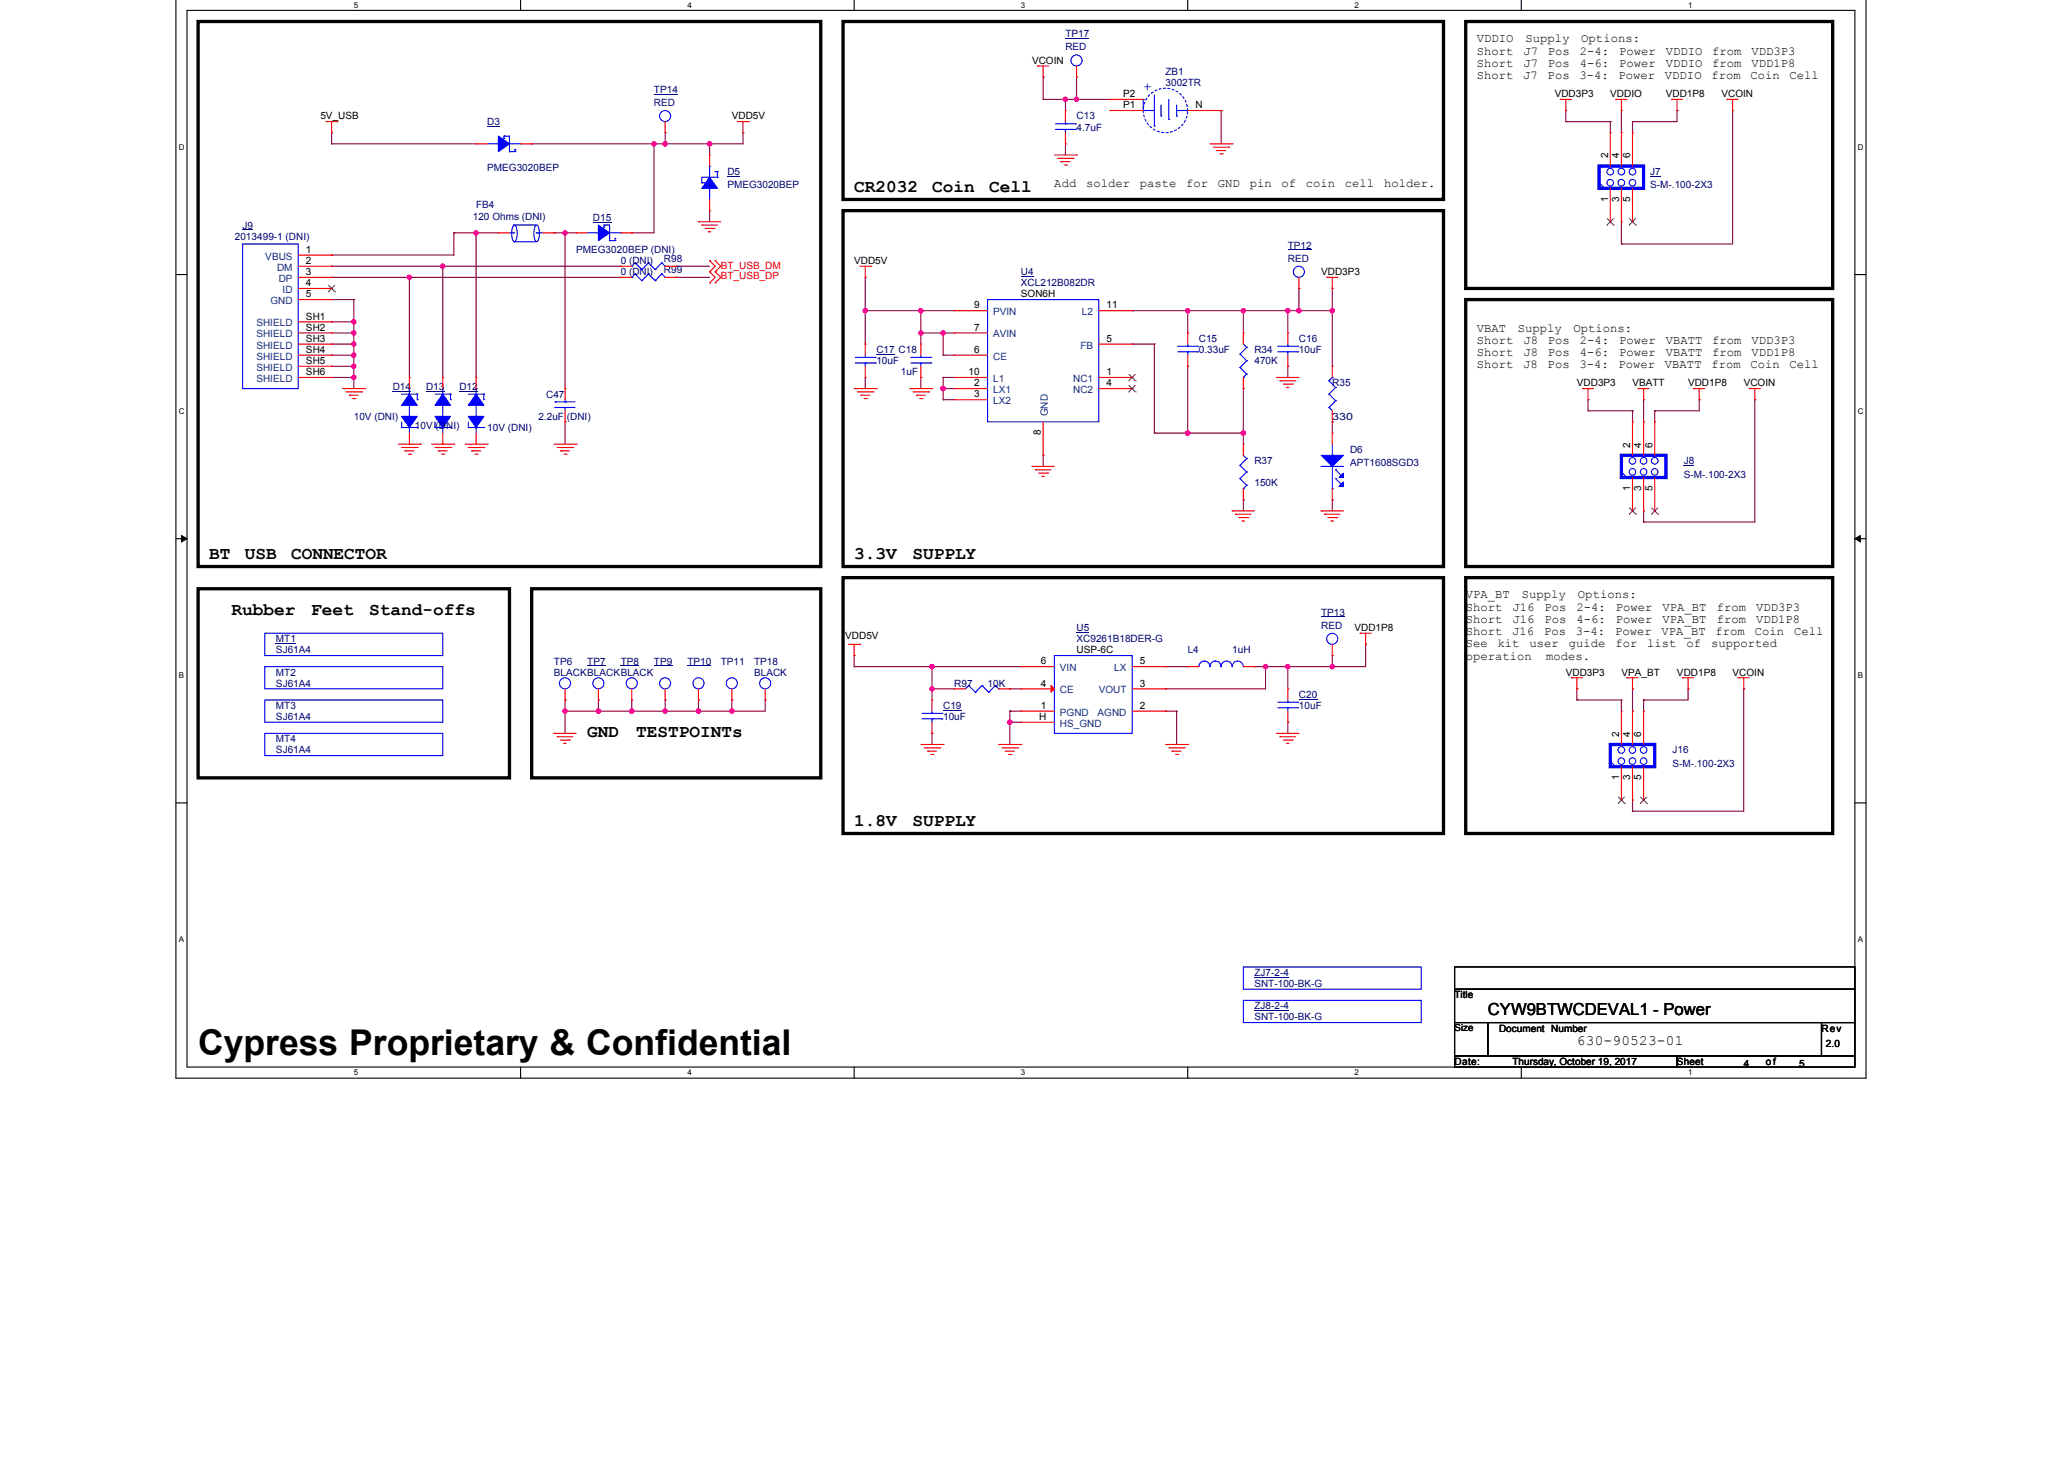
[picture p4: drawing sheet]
<svg xmlns="http://www.w3.org/2000/svg" width="297mm" height="210mm" viewBox="0 0 297 210" stroke-linecap="round" stroke-linejoin="round" font-family="sans-serif">
<path d="M25.3 -.1v155.2h243.2v-155.2M26.9 1.5h240v152h-240z" fill="none" stroke="#000" stroke-width=".16"/>
<g fill="#fff">
<path d="M50.9 .1h.6v1.2h-.6z"/>
<path d="M50.9 153.7h.6v1.2h-.6z"/>
</g>
<path d="M74.9 -.1v1.6M74.9 153.5v1.6" fill="none" stroke="#000" stroke-width=".16"/>
<g fill="#fff">
<path d="M98.9 .1h.6v1.2h-.6z"/>
<path d="M98.9 153.7h.6v1.2h-.6z"/>
</g>
<path d="M122.9 -.1v1.6M122.9 153.5v1.6" fill="none" stroke="#000" stroke-width=".16"/>
<g fill="#fff">
<path d="M146.9 .1h.7v1.2h-.7z"/>
<path d="M146.9 153.7h.7v1.2h-.7z"/>
</g>
<path d="M170.9 -.1v1.6M170.9 153.5v1.6" fill="none" stroke="#000" stroke-width=".16"/>
<g fill="#fff">
<path d="M194.9 .1h.7v1.2h-.7z"/>
<path d="M194.9 153.7h.7v1.2h-.7z"/>
</g>
<path d="M218.9 -.1v1.6M218.9 153.5v1.6" fill="none" stroke="#000" stroke-width=".16"/>
<g fill="#fff">
<path d="M242.9 .1h.7v1.2h-.7z"/>
<path d="M242.9 153.7h.7v1.2h-.7z"/>
<path d="M25.7 20.5h.8v1.3h-.8z"/>
<path d="M267.3 20.5h.9v1.3h-.9z"/>
<path d="M25.7 58.5h.8v1.3h-.8z"/>
<path d="M267.3 58.5h.9v1.3h-.9z"/>
</g>
<path d="M25.3 39.5h1.6M266.9 39.5h1.6" fill="none" stroke="#000" stroke-width=".16"/>
<g fill="#fff">
<path d="M25.7 96.5h.8v1.3h-.8z"/>
<path d="M267.3 96.5h.8v1.3h-.8z"/>
</g>
<path d="M25.3 77.5h1.6M266.9 77.5h1.6" fill="none" stroke="#000" stroke-width=".16"/>
<path d="M26.1 77l.8 .5-.8 .5zM266.9 77.5l.8-.5v1z" fill="#000" stroke="#000" stroke-width=".14"/>
<g fill="#fff">
<path d="M25.7 134.5h.8v1.3h-.8z"/>
<path d="M267.3 134.5h.8v1.3h-.8z"/>
</g>
<path d="M25.3 115.5h1.6M266.9 115.5h1.6M209.3 139.1h57.6v3.2h-57.6zM209.3 142.3h57.6v4.8h-57.6zM209.3 147.1h4.8v4.8h-4.8zM209.3 151.9h32v1.6h-32zM214.1 147.1h48v4.8h-48zM241.3 151.9h25.6v1.6h-25.6zM262.1 147.1h4.8v4.8h-4.8z" fill="none" stroke="#000" stroke-width=".16"/>
<path d="M28.5 3.1h89.6v78.4h-89.6zM121.3 3.1h86.4v25.6h-86.4zM210.9 3.1h52.8v38.4h-52.8zM121.3 30.3h86.4v51.2h-86.4zM210.9 43.1h52.8v38.4h-52.8zM28.5 84.7h44.8v27.2h-44.8zM76.5 84.7h41.6v27.2h-41.6zM121.3 83.1h86.4v36.8h-86.4zM210.9 83.1h52.8v36.8h-52.8z" fill="none" stroke="#000" stroke-width=".48"/>
<g fill="none" stroke="#800040" stroke-width=".16">
<path d="M47.7 19.1h.1M47.7 19.1v1.6M95.7 19.1h.1M95.7 19.1v1.6M106.9 19.1h.1M106.9 19.1v1.6h-30.4M150.1 11.1h.1M150.1 14.3h.1M150.1 11.1v3.2M150.1 14.3h9.6M153.3 14.3h.1M153.3 14.3v1.6"/>
<path d="M154.9 11.1h.1M154.9 14.3h.1M154.9 11.1v3.2M175.7 15.9h.1M175.7 15.9v4.8M225.3 15.9h.1M225.3 17.5h.1M225.3 15.9v1.6M225.3 17.5h6.4M231.7 17.5h.1M231.7 17.5v1.6M233.3 15.9h.1"/>
<path d="M233.3 15.9v3.2M234.9 17.5h.1M234.9 17.5v1.6M241.3 15.9h.1M241.3 15.9v1.6h-6.4M249.3 15.9h.1M249.3 15.9v19.2h-16M47.7 20.7h.1M47.7 38.3h.1M47.7 39.9h.1M47.7 36.7h.1M47.7 20.7h20.8"/>
<path d="M47.7 38.3h41.6M47.7 39.9h41.6M58.9 39.9h.1M58.9 39.9v14.4M63.7 38.3h.1M63.7 38.3v16M65.3 33.5h.1M65.3 33.5v3.2h-17.6M65.3 33.5h6.4M68.5 33.5h.1M68.5 33.5v20.8M76.5 20.7h.1"/>
<path d="M79.7 33.5h.1M79.7 33.5h3.2M81.3 33.5h.1M81.3 33.5v22.4M90.9 33.5h.1M94.1 20.7h.1M94.1 20.7v12.8h-3.2M95.7 20.7h.1M97.3 39.9h.1M97.3 38.3h.1M97.3 38.3h4.8M97.3 39.9h4.8"/>
<path d="M102.1 20.7h.1M102.1 30.3h.1M102.1 20.7v1.6M102.1 30.3v1.6M124.5 39.9h.1M124.5 39.9v9.6M153.3 20.7h.1M153.3 20.7v1.6M233.3 35.1h.1M233.3 31.9h.1M233.3 31.9v3.2M47.7 43.1h.1"/>
<path d="M47.7 46.3h.1M47.7 47.9h.1M47.7 49.5h.1M47.7 51.1h.1M47.7 52.7h.1M47.7 54.3h.1M47.7 47.9h3.2M47.7 51.1h3.2M47.7 54.3h3.2M47.7 49.5h3.2M47.7 43.1h3.2M47.7 46.3h3.2"/>
<path d="M47.7 52.7h3.2M50.9 43.1h.1M50.9 46.3h.1M50.9 47.9h.1M50.9 49.5h.1M50.9 51.1h.1M50.9 52.7h.1M50.9 54.3h.1M50.9 43.1v12.8M124.5 44.7h.1M124.5 54.3h.1M124.5 54.3v1.6"/>
<path d="M124.5 44.7h12.8M132.5 47.9h.1M132.5 54.3h.1M132.5 44.7h.1M132.5 44.7v4.8M132.5 54.3v1.6M132.5 47.9h4.8M135.7 47.9h.1M135.7 51.1h.1M135.7 54.3h.1M135.7 55.9h.1M135.7 57.5h.1"/>
<path d="M135.7 47.9v3.2M135.7 54.3v3.2M135.7 51.1h1.6M135.7 54.3h1.6M135.7 55.9h1.6M135.7 57.5h1.6M162.9 44.7h.1M162.9 49.5h.1M162.9 44.7h28.8M162.9 49.5h3.2M166.1 49.5h.1M166.1 49.5v12.8"/>
<path d="M170.9 44.7h.1M170.9 52.7h.1M170.9 44.7v3.2M170.9 52.7v9.6M178.9 44.7h.1M178.9 55.9h.1M178.9 44.7v3.2M178.9 55.9v8M185.3 44.7h.1M185.3 52.7h.1M185.3 44.7v3.2M185.3 52.7v1.6"/>
<path d="M186.9 41.5h.1M186.9 44.7h.1M186.9 41.5v3.2M191.7 41.5h.1M191.7 44.7h.1M191.7 41.5v11.2M228.5 57.5h.1M228.5 59.1h.1M228.5 57.5v1.6M228.5 59.1h6.4M234.9 59.1h.1M234.9 59.1v1.6"/>
<path d="M236.5 57.5h.1M236.5 57.5v3.2M238.1 59.1h.1M238.1 59.1v1.6M244.5 57.5h.1M244.5 57.5v1.6h-6.4M252.5 57.5h.1M252.5 57.5v17.6h-16M81.3 60.7h.1M81.3 60.7v3.2M150.1 65.5h.1M150.1 65.5v1.6"/>
<path d="M166.1 62.3h.1M166.1 62.3h12.8M170.9 62.3h.1M178.9 71.9h.1M178.9 62.3h.1M178.9 71.9v1.6M191.7 60.7h.1M191.7 71.9h.1M191.7 60.7v1.6M191.7 71.9v1.6M236.5 75.1h.1M236.5 73.5h.1"/>
<path d="M236.5 73.5v1.6M122.9 94.3h.1M122.9 95.9h.1M122.9 95.9h24M122.9 94.3v1.6M134.1 99.1h.1M134.1 95.9h.1M134.1 99.1h3.2M134.1 95.9v4.8M145.3 99.1h.1M145.3 99.1h1.6M167.7 95.9h.1"/>
<path d="M167.7 99.1h.1M167.7 95.9h3.2M180.5 95.9h.1M182.1 95.9h.1M182.1 95.9v3.2h-14.4M185.3 95.9h.1M185.3 95.9v3.2M191.7 94.3h.1M191.7 95.9h.1M191.7 94.3v1.6M196.5 92.7h.1M196.5 92.7v3.2h-16"/>
<path d="M226.9 99.1h.1M226.9 99.1v1.6M234.9 99.1h.1M234.9 99.1v3.2M242.9 99.1h.1M242.9 99.1v1.6h-6.4M250.9 99.1h.1M250.9 99.1v17.6h-16M81.3 102.3h.1M81.3 100.7h.1M81.3 100.7v4.8M86.1 100.7h.1"/>
<path d="M86.1 102.3h.1M86.1 100.7v1.6M90.9 100.7h.1M90.9 102.3h.1M90.9 100.7v1.6M95.7 100.7h.1M95.7 102.3h.1M95.7 100.7v1.6M100.5 100.7h.1M100.5 102.3h.1M100.5 100.7v1.6M105.3 100.7h.1"/>
<path d="M105.3 102.3h.1M105.3 100.7v1.6M110.1 100.7h.1M110.1 100.7v1.6h-28.8M134.1 105.5h.1M134.1 105.5v1.6M145.3 103.9h.1M145.3 102.3h.1M145.3 102.3h1.6M145.3 103.9h1.6M145.3 102.3v4.8M167.7 102.3h.1"/>
<path d="M167.7 102.3h1.6M169.3 102.3h.1M169.3 102.3v4.8M185.3 103.9h.1M185.3 103.9v1.6M226.9 100.7h.1M226.9 100.7h6.4M233.3 100.7h.1M233.3 100.7v1.6M234.9 116.7h.1M234.9 115.1h.1M234.9 115.1v1.6"/>
<path d="M236.5 100.7h.1M236.5 100.7v1.6"/>
</g>
<g fill="#f0f" stroke="#f0f" stroke-width=".16">
<circle cx="81.3" cy="102.3" r=".31"/>
<circle cx="95.7" cy="102.3" r=".32"/>
<circle cx="90.9" cy="102.3" r=".31"/>
<circle cx="86.1" cy="102.3" r=".32"/>
<circle cx="94.1" cy="20.7" r=".32"/>
<circle cx="102.1" cy="20.7" r=".32"/>
<circle cx="135.7" cy="47.9" r=".31"/>
<circle cx="124.5" cy="44.7" r=".31"/>
<circle cx="135.7" cy="55.9" r=".31"/>
<circle cx="178.9" cy="44.7" r=".31"/>
<circle cx="170.9" cy="44.7" r=".31"/>
<circle cx="178.9" cy="62.3" r=".31"/>
<circle cx="170.9" cy="62.3" r=".31"/>
<circle cx="132.5" cy="47.9" r=".31"/>
<circle cx="132.5" cy="44.7" r=".31"/>
<circle cx="191.7" cy="44.7" r=".32"/>
<circle cx="182.1" cy="95.9" r=".31"/>
<circle cx="185.3" cy="95.9" r=".31"/>
<circle cx="191.7" cy="95.9" r=".31"/>
<circle cx="145.3" cy="103.9" r=".31"/>
<circle cx="134.1" cy="99.1" r=".31"/>
<circle cx="134.1" cy="95.9" r=".31"/>
<circle cx="154.9" cy="14.3" r=".31"/>
<circle cx="58.9" cy="39.9" r=".31"/>
<circle cx="63.7" cy="38.3" r=".32"/>
<circle cx="50.9" cy="46.3" r=".31"/>
<circle cx="50.9" cy="47.9" r=".31"/>
<circle cx="50.9" cy="49.5" r=".31"/>
<circle cx="50.9" cy="51.1" r=".31"/>
<circle cx="50.9" cy="52.7" r=".31"/>
<circle cx="50.9" cy="54.3" r=".31"/>
<circle cx="68.5" cy="33.5" r=".31"/>
<circle cx="81.3" cy="33.5" r=".31"/>
<circle cx="105.3" cy="102.3" r=".31"/>
<circle cx="100.5" cy="102.3" r=".31"/>
<circle cx="186.9" cy="44.7" r=".31"/>
<circle cx="185.3" cy="44.7" r=".31"/>
<circle cx="153.3" cy="14.3" r=".31"/>
<circle cx="95.7" cy="20.7" r=".32"/>
</g>
<g fill="none" stroke="#f00" stroke-width=".16">
<path d="M46.9 17.5h1.6M47.7 19.1h.1M47.7 17.5v1.6M48.5 17.5h.1M95.7 19.1h.1M95.7 17.5v1.6M106.1 17.5h1.6M106.9 19.1h.1M106.9 17.5v1.6M107.7 17.5h.1M149.3 9.5h.1M149.3 9.5h1.6"/>
<path d="M150.1 11.1h.1M150.1 9.5v1.6M159.7 14.3h.1M159.7 15.9h.1M159.7 14.3h4.8M159.7 15.9h4.8M170.9 15.9h4.8M175.7 15.9h.1M224.5 14.3h.1M224.5 14.3h1.6M225.3 15.9h.1M225.3 14.3v1.6"/>
<path d="M232.5 14.3h.1M232.5 14.3h1.6M233.3 15.9h.1M233.3 14.3v1.6M240.5 14.3h.1M240.5 14.3h1.6M241.3 15.9h.1M241.3 14.3v1.6M248.5 14.3h.1M248.5 14.3h1.6M249.3 15.9h.1M249.3 14.3v1.6"/>
<path d="M71.7 33.5h.1M71.7 33.5h1.6M78.1 33.5h1.6M79.7 33.5h.1M89.3 39.9h.1M89.3 39.9h1.6M95.7 39.9h1.6M97.3 39.9h.1M100.5 31.9h.1M100.5 31.9h3.2M101 32.4h.1M101 32.4h2.2"/>
<path d="M101.5 32.9h1.3M102 33.3h.1M102 33.3h.3M102.1 39.1h.1M102.1 37.5h.1M102.1 37.5l.8 .8-.8 .8M102.1 39.1l.8 .8-.8 .8M102.8 32.9h.1M102.9 39.1h.1M102.9 37.5h.1M102.9 37.5l.8 .8-.8 .8M102.9 39.1l.8 .8-.8 .8"/>
<path d="M123.7 38.3h1.6M124.5 39.9h.1M124.5 38.3v1.6M125.3 38.3h.1M151.7 22.3h3.2M152.2 22.8h2.3M152.7 23.3h.1M152.7 23.3h1.3M153.2 23.7h.3M153.5 23.7h.1M154.5 22.8h.1M154.9 22.3h.1"/>
<path d="M174.1 20.7h3.2M174.6 21.2h2.2M175.1 21.7h.1M175.1 21.7h1.3M175.6 22.1h.3M175.9 22.1h.1M176.8 21.2h.1M177.3 20.7h.1M186.9 39.9v1.6M190.9 39.9h.1M190.9 39.9h1.6M191.7 39.9v1.6"/>
<path d="M49.3 55.9h3.2M49.8 56.4h2.2M50.3 56.9h.1M50.3 56.9h1.3M50.8 57.3h.3M51.1 57.3h.1M52 56.4h.1M52.5 55.9h.1M102.1 40.7h.1M102.9 40.7h.1M122.9 55.9h3.2M123.4 56.4h2.2"/>
<path d="M123.9 56.9h.1M123.9 56.9h1.3M124.4 57.3h.3M124.7 57.3h.1M125.6 56.4h.1M126.1 55.9h.1M130.9 55.9h3.2M131.4 56.4h2.2M131.9 56.9h.1M131.9 56.9h1.3M132.4 57.3h.3M132.7 57.3h.1"/>
<path d="M133.6 56.4h.1M134.1 55.9h.1M183.7 54.3h.1M183.7 54.3h3.2M184.2 54.8h.1M184.2 54.8h2.3M184.7 55.3h1.3M185.2 55.7h.1M185.2 55.7h.3M186 55.3h.1M186.9 41.5h.1M191.7 41.5h.1"/>
<path d="M227.7 55.9h.1M227.7 55.9h1.6M228.5 57.5h.1M228.5 55.9v1.6M235.7 55.9h.1M235.7 55.9h1.6M236.5 57.5h.1M236.5 55.9v1.6M243.7 55.9h.1M243.7 55.9h1.6M244.5 57.5h.1M244.5 55.9v1.6"/>
<path d="M251.7 55.9h.1M251.7 55.9h1.6M252.5 57.5h.1M252.5 55.9v1.6M57.3 63.9h3.2M57.8 64.4h2.2M58.3 64.9h.1M58.3 64.9h1.3M58.8 65.3h.3M59.1 65.3h.1M60 64.4h.1M60.5 63.9h.1"/>
<path d="M62.1 63.9h3.2M62.6 64.4h2.2M63.1 64.9h.1M63.1 64.9h1.3M63.6 65.3h.3M63.9 65.3h.1M64.8 64.4h.1M65.3 63.9h.1M66.9 63.9h3.2M67.4 64.4h2.2M67.9 64.9h.1M67.9 64.9h1.3"/>
<path d="M68.4 65.3h.3M68.7 65.3h.1M69.6 64.4h.1M70.1 63.9h.1M79.7 63.9h3.2M80.2 64.4h2.2M80.7 64.9h.1M80.7 64.9h1.3M81.2 65.3h.3M81.5 65.3h.1M82.4 64.4h.1M82.9 63.9h.1"/>
<path d="M148.5 67.1h.1M148.5 67.1h3.2M149 67.6h.1M149 67.6h2.2M149.5 68.1h1.3M150 68.5h.1M150 68.5h.3M150.8 68.1h.1M177.3 73.5h.1M177.3 73.5h3.2M177.8 74h.1M177.8 74h2.3"/>
<path d="M178.3 74.5h1.3M178.8 74.9h.1M178.8 74.9h.3M178.9 63.9h.1M178.9 71.9h.1M178.9 63.9v1.6M178.9 70.3v1.6M179.6 74.5h.1M190.1 73.5h.1M190.1 73.5h3.2M190.6 74h.1M190.6 74h2.2"/>
<path d="M191.1 74.5h1.3M191.6 74.9h.1M191.6 74.9h.3M192.4 74.5h.1M105.3 99.1v1.6M122.1 92.7h1.6M122.9 94.3h.1M122.9 92.7v1.6M123.7 92.7h.1M195.7 91.1h.1M195.7 91.1h1.6M196.5 92.7h.1"/>
<path d="M196.5 91.1v1.6M226.1 97.5h.1M226.1 97.5h1.6M226.9 99.1h.1M226.9 97.5v1.6M234.1 97.5h.1M234.1 97.5h1.6M234.9 99.1h.1M234.9 97.5v1.6M242.1 97.5h.1M242.1 97.5h1.6M242.9 99.1h.1"/>
<path d="M242.9 97.5v1.6M250.1 97.5h.1M250.1 97.5h1.6M250.9 99.1h.1M250.9 97.5v1.6M79.7 105.5h.1M79.7 105.5h3.2M80.2 106h.1M80.2 106h2.2M80.7 106.5h1.3M81.2 106.9h.1M81.2 106.9h.3"/>
<path d="M82 106.5h.1M105.3 100.7h.1M132.5 107.1h3.2M133 107.6h2.2M133.5 108.1h.1M133.5 108.1h1.3M134 108.5h.3M134.1 100.7h.1M134.1 105.5h.1M134.1 100.7v1.6M134.1 103.9v1.6M134.3 108.5h.1"/>
<path d="M135.2 107.6h.1M135.7 107.1h.1M143.7 107.1h3.2M144.2 107.6h2.3M144.7 108.1h.1M144.7 108.1h1.3M145.2 108.5h.3M145.5 108.5h.1M146.5 107.6h.1M146.9 107.1h.1M167.7 107.1h3.2M168.2 107.6h2.3"/>
<path d="M168.7 108.1h.1M168.7 108.1h1.3M169.2 108.5h.3M169.5 108.5h.1M170.5 107.6h.1M170.9 107.1h.1M183.7 105.5h.1M183.7 105.5h3.2M184.2 106h.1M184.2 106h2.3M184.7 106.5h1.3M185.2 106.9h.1"/>
<path d="M185.2 106.9h.3M186 106.5h.1"/>
</g>
<g fill="none" stroke="#00f" stroke-width=".16">
<path d="M164.5 15.9h.1M164.5 14.3h.1M164.5 15.9h1.6M164.5 14.3v1.6M166.1 18.1h.1M166.1 13.7v4.4M167.1 16.7h.1M167.1 15.1v1.6M168.2 17.2h.1M168.2 14.3v2.9M169.3 16.7h.1M169.3 15.9h.1"/>
<path d="M169.3 15.1v1.6M169.3 15.9h1.6M73.3 33.5h.7M73.9 32.5l.1-.1a2.05 2.05 0 0 1 .2 2.3l-.2 .1a2.05 2.05 0 0 1-.1-2.3zM74 32.4h.1M74 34.8h.1M74 33.5h.1M74 32.4h3.2M74 34.8h3.2M77.1 32.5l.1-.1a2.05 2.05 0 0 1 .2 2.3l-.2 .1a2.05 2.05 0 0 1-.1-2.3zM77.2 33.5h.1M77.2 33.5h.9"/>
<path d="M90.9 39.9h.1M91.4 39.4h.1M91.4 39.4l1 1M91.4 39.4l-.5 .5M93.3 39.4h.1M93.3 39.4l1 1M93.3 39.4l-.9 1M95.2 39.4h.1M95.2 39.4l.5 .5M95.2 39.4l-.9 1M230.1 26.3h.1M230.1 26.3l.8 .8"/>
<path d="M92.4 40.4h.1M94.3 40.4h.1M178.5 66.9h.1M178.5 68.9h.1M178.5 66.9l.9 1M178.5 68.9l.9 .9M178.9 70.3h.1M178.9 65.5l.5 .5M179.4 66h.1M179.4 67.9h.1M179.4 69.8h.1M179.4 66l-.9 .9"/>
<path d="M179.4 67.9l-.9 1M179.4 69.8l-.5 .5M132.7 103.4h2.9M132.7 102.6h2.9M134.1 102.6h.1M134.1 103.4h.1M134.1 102.3v.3M134.1 103.4v.5M135.6 103.4h.1M135.6 102.6h.1"/>
<circle cx="95.7" cy="16.7" r=".79"/>
<circle cx="186.9" cy="39.1" r=".8"/>
<circle cx="231.7" cy="26.3" r=".48"/>
<circle cx="231.7" cy="24.7" r=".48"/>
<circle cx="233.3" cy="26.3" r=".48"/>
<circle cx="233.3" cy="24.7" r=".48"/>
<circle cx="234.9" cy="26.3" r=".47"/>
<circle cx="234.9" cy="24.7" r=".47"/>
<circle cx="105.3" cy="98.3" r=".79"/>
</g>
<path d="M94.1 13.6h3.5M185.3 36h3.5M135.7 102.2h2.7" fill="none" stroke="#000080" stroke-width=".14"/>
<path d="M164.5 15.9a3.2 3.2 0 0 0 3.2 3.2 3.2 3.2 0 0 0 3.2-3.2M170.9 15.9a3.2 3.2 0 0 0-3.2-3.2 3.2 3.2 0 0 0-3.2 3.2" fill="none" stroke="#00f" stroke-width=".16" stroke-dasharray=".3 .3"/>
<path d="M230.1 23.9h6.4v3.2h-6.4z" fill="none" stroke="#00f" stroke-width=".48"/>
<path d="M237.5 25.3h1.5v.1h-1.5z" fill="#000080"/>
<g fill="none" stroke="#f00" stroke-width=".16">
<path d="M231.7 19.1h.1M231.7 19.1v4.8M233.3 19.1h.1M233.3 19.1v4.8M234.9 19.1h.1M234.9 19.1v4.8M231.7 31.9h.1M231.7 27.1v4.8M233.3 31.9h.1M233.3 27.1v4.8M234.9 31.9h.1M234.9 27.1v4.8"/>
<path d="M81.3 55.9h.1M81.3 55.9v1.6M81.3 59.1v1.6M81.3 60.7h.1M90.9 99.1v1.6M110.1 99.1v1.6M90.9 100.7h.1M110.1 100.7h.1"/>
</g>
<path d="M231.3 32.4h.1M231.3 31.4l.9 1M232.2 31.4l-.9 1M232.2 32.4h.1M234.5 32.4h.1M234.5 31.4l.9 1M235.4 31.4l-.9 1M235.4 32.4h.1" fill="none" stroke="#804000" stroke-width=".14"/>
<g fill="none" stroke="#00f" stroke-width=".16">
<path d="M34.9 35.1h8v20.8h-8zM79.9 58.6h.1M79.9 57.8h.1M79.9 58.6h2.9M79.9 57.8h2.9M81.3 57.8h.1M81.3 58.6h.1M81.3 57.5v.3M81.3 58.6v.5M178.9 139.1h25.6v3.2h-25.6z"/>
<circle cx="90.9" cy="98.3" r=".8"/>
<circle cx="110.1" cy="98.3" r=".79"/>
</g>
<path d="M89.3 95.8h2.7M180.5 140.6h5" fill="none" stroke="#000080" stroke-width=".14"/>
<path d="M34.9 33h1.5v.1h-1.5z" fill="#000080"/>
<g fill="none" stroke="#f00" stroke-width=".16">
<path d="M42.9 36.7h4.8M42.9 38.3h4.8M42.9 39.9h4.8M47.7 36.7h.1M47.7 38.3h.1M47.7 39.9h.1M42.9 43.1h4.8M42.9 46.3h4.8M42.9 47.9h4.8M42.9 49.5h4.8M42.9 51.1h4.8M42.9 41.5h4.8"/>
<path d="M42.9 52.7h4.8M42.9 54.3h4.8M47.7 43.1h.1M47.7 46.3h.1M47.7 47.9h.1M47.7 49.5h.1M47.7 51.1h.1M47.7 41.5h.1M47.7 52.7h.1M47.7 54.3h.1M185.3 47.9h.1M185.3 52.7h.1"/>
<path d="M185.3 47.9v1.6M185.3 51.1v1.6M185.3 99.1h.1M185.3 99.1v1.6M185.3 103.9h.1M185.3 102.3v1.6"/>
</g>
<path d="M47.2 42h.1M47.2 41l1 1M48.2 41l-1 1M48.2 42h.1" fill="none" stroke="#804000" stroke-width=".14"/>
<g fill="none" stroke="#00f" stroke-width=".16">
<path d="M183.9 50.6h2.9M183.9 49.8h2.9M185.3 49.8h.1M185.3 50.6h.1M185.3 49.5v.3M185.3 50.6v.5M186.8 50.6h.1M186.8 49.8h.1M233.3 67.9h.1M233.3 67.9l.8 .8M183.9 101.8h2.9M183.9 101h2.9"/>
<path d="M185.3 101h.1M185.3 101.8h.1M185.3 100.7v.3M185.3 101.8v.5M186.8 101.8h.1M186.8 101h.1M178.9 143.9h25.6v3.2h-25.6z"/>
<circle cx="234.9" cy="66.3" r=".47"/>
<circle cx="234.9" cy="67.9" r=".47"/>
<circle cx="236.5" cy="66.3" r=".48"/>
<circle cx="236.5" cy="67.9" r=".48"/>
<circle cx="238.1" cy="67.9" r=".48"/>
<circle cx="238.1" cy="66.3" r=".48"/>
</g>
<path d="M186.9 100.6h2.7M180.5 145.4h5" fill="none" stroke="#000080" stroke-width=".14"/>
<path d="M233.3 65.5h6.4v3.2h-6.4z" fill="none" stroke="#00f" stroke-width=".48"/>
<path d="M242.3 66.9h1.5v.1h-1.5z" fill="#000080"/>
<g fill="none" stroke="#f00" stroke-width=".16">
<path d="M154.9 11.1h.1M154.9 9.5v1.6M68.5 54.3h.1M68.5 54.3v1.6M124.5 49.5h.1M124.5 54.3h.1M124.5 49.5v1.6M124.5 52.7v1.6M178.9 47.9h.1M178.9 55.9h.1M178.9 47.9v1.6M178.9 54.3v1.6"/>
<path d="M191.7 52.7h.1M191.7 52.7v1.6M191.7 59.1v1.6M68.5 63.9h.1M68.5 62.3v1.6M191.7 60.7h.1M234.9 73.5h.1M234.9 60.7h.1M234.9 60.7v4.8M234.9 68.7v4.8M236.5 73.5h.1M236.5 60.7h.1"/>
<path d="M236.5 60.7v4.8M236.5 68.7v4.8M238.1 73.5h.1M238.1 60.7h.1M238.1 60.7v4.8M238.1 68.7v4.8M86.1 99.1v1.6M170.9 95.9h.1M170.9 95.9h1.6M178.9 95.9h1.6M180.5 95.9h.1M86.1 100.7h.1"/>
</g>
<path d="M234.5 74h.1M234.5 73l.9 1M235.4 73l-.9 1M235.4 74h.1M237.6 74h.1M237.7 73l.9 1M238.6 73l-1 1M238.6 74h.1" fill="none" stroke="#804000" stroke-width=".14"/>
<g fill="none" stroke="#00f" stroke-width=".16">
<path d="M72.5 19.6h.1M72.5 19.9h.1M72.5 19.6h.8v2.2M72.5 19.6v.3M70.1 20.7h1.6M71.7 20.7h.1M73.3 21.8h.1M73.3 20.7h1.6M73.3 21.8h.8M74.1 21.8h.1M74.1 21.5h.1M74.1 21.5v.3"/>
<path d="M74.9 20.7h.1M67.4 56.7h2.2M68.5 55.9h.1M68.5 55.9v6.4M69.6 56.7h.1M69.6 57.5h.1M69.6 56.7v.8M123.1 52.2h2.9M123.1 51.4h2.9M124.5 51.4h.1M124.5 52.2h.1M124.5 51.1v.3"/>
<path d="M124.5 52.2v.5M126 52.2h.1M126 51.4h.1M178.5 50.9h.1M178.5 52.9h.1M178.5 50.9l.9 1M178.5 52.9l.9 .9M178.9 54.3h.1M178.9 49.5l.5 .5M179.4 50h.1M179.4 51.9h.1M179.4 53.8h.1"/>
<path d="M179.4 50l-.9 .9M179.4 51.9l-.9 1M179.4 53.8l-.5 .5M191.3 58.6h.1M191.3 56.7h.1M191.3 54.8h.1M191.3 58.6l.4 .5M191.3 56.7l.9 1M191.3 54.8l.9 .9M191.7 54.3h.1M191.7 54.3l-.4 .5M192.2 57.7h.1"/>
<path d="M192.2 55.7h.1M192.2 57.7l-.9 .9M192.2 55.7l-.9 1M67.4 61.5h.1M67.4 61.5h2.2M67.4 60.7v.8M69.6 61.5h.1M38.1 91.1h25.6v3.2h-25.6zM38.1 95.9h25.6v3.2h-25.6zM172.5 95.9a.79 .79 0 0 1 .8-.8 .79 .79 0 0 1 .8 .8M174.1 95.9a.8 .8 0 0 1 .8-.8 .8 .8 0 0 1 .8 .8 .79 .79 0 0 1 .8-.8 .79 .79 0 0 1 .8 .8 .79 .79 0 0 1 .8-.8 .79 .79 0 0 1 .8 .8M38.1 100.7h25.6v3.2h-25.6z"/>
<circle cx="154.9" cy="8.7" r=".8"/>
<circle cx="86.1" cy="98.3" r=".79"/>
</g>
<path d="M153.3 5.5h3.5M66.1 56.3h2.7M126.1 51h2.7M39.7 92.6h2.9M84.5 95.8h2.7" fill="none" stroke="#000080" stroke-width=".14"/>
<g fill="#00f" stroke="#00f" stroke-width=".16">
<path d="M67.4 59.9h2.2l-1.1 1.6z" fill-rule="evenodd"/>
<path d="M68.5 56.7l1.1 1.6h-2.2z" fill-rule="evenodd"/>
<path d="M71.7 19.6l1.6 1.1-1.6 1.1z" fill-rule="evenodd"/>
</g>
<path d="M70.1 18.1h1.9v.1h-1.9z" fill="#000080"/>
<g fill="none" stroke="#f00" stroke-width=".16">
<path d="M68.5 20.7h.1M68.5 20.7h1.6M74.9 20.7h1.6M76.5 20.7h.1M63.7 54.3h.1M63.7 54.3v1.6M132.5 49.5h.1M132.5 54.3h.1M132.5 49.5v1.6M132.5 52.7v1.6M63.7 63.9h.1M63.7 62.3v1.6"/>
<path d="M191.7 71.9h.1M191.7 62.3h.1M191.7 62.3v1.6M191.7 70.3v1.6M81.3 99.1v1.6M81.3 100.7h.1M233.3 115.1h.1M233.3 102.3h.1M233.3 102.3v4.8M233.3 110.3v4.8M234.9 115.1h.1M234.9 102.3h.1"/>
<path d="M234.9 102.3v4.8M234.9 110.3v4.8M236.5 115.1h.1M236.5 102.3h.1M236.5 102.3v4.8M236.5 110.3v4.8"/>
</g>
<g fill="none" stroke="#00f" stroke-width=".16">
<path d="M101 26.3h.1M101 26.3h.3M101.3 26.3h.1M102.1 27.1h.1M102.1 23.9h.1M102.1 23.9v1.6M102.1 27.1v1.6M102.9 24.7h.1M102.9 24.7h.3M103.2 25.5h.1M103.2 24.7h.1M103.2 25.5h-2.2v.8"/>
<path d="M103.2 24.7v.8M62.6 56.7h2.2M63.7 55.9h.1M63.7 55.9v6.4M64.8 56.7h.1M64.8 57.5h.1M64.8 56.7v.8M131.1 52.2h2.9M131.1 51.4h2.9M132.5 51.4h.1M132.5 52.2h.1M132.5 51.1v.3"/>
<path d="M132.5 52.2v.5M134 52.2h.1M134 51.4h.1M62.6 61.5h.1M62.6 61.5h2.2M62.6 60.7v.8M64.8 61.5h.1M190.1 67.1h.1M190.1 67.1h3.2M191.7 65.5h.1M191.7 70.3h.1M191.7 63.9v1.6"/>
<path d="M191.7 67.1v3.2M192.2 67.6h.1M192.2 68.9h.1M192.2 67.6l.8 .8M192.2 68.9l.8 .8M38.1 105.5h25.6v3.2h-25.6zM231.7 109.5h.1M231.7 109.5l.8 .8"/>
<circle cx="81.3" cy="98.3" r=".79"/>
<circle cx="233.3" cy="107.9" r=".48"/>
<circle cx="233.3" cy="109.5" r=".47"/>
<circle cx="234.9" cy="107.9" r=".47"/>
<circle cx="234.9" cy="109.5" r=".47"/>
<circle cx="236.5" cy="107.9" r=".48"/>
<circle cx="236.5" cy="109.5" r=".47"/>
</g>
<g fill="#00f" stroke="#00f" stroke-width=".16">
<path d="M190.1 65.5h3.2l-1.6 1.6z"/>
<path d="M192.7 68.7l.6-.6v.6z"/>
<path d="M192.7 70l.6-.7v.7z"/>
<path d="M62.6 59.9h2.2l-1.1 1.6z" fill-rule="evenodd"/>
<path d="M63.7 56.7l1.1 1.6h-2.2z" fill-rule="evenodd"/>
<path d="M102.1 25.5l1.1 1.6h-2.2z" fill-rule="evenodd"/>
</g>
<path d="M61.3 56.3h2.7" fill="none" stroke="#000080" stroke-width=".14"/>
<path d="M231.7 107.1h6.4v3.2h-6.4z" fill="none" stroke="#00f" stroke-width=".48"/>
<path d="M232.9 115.6h.1M232.9 114.6l.9 1M233.8 114.6l-.9 1M233.8 115.6h.1M236.1 115.6h.1M236.1 114.6l.9 1M237 114.6l-.9 1M237 115.6h.1" fill="none" stroke="#804000" stroke-width=".14"/>
<path d="M104.7 25.3h1.8v.1h-1.8z" fill="#000080"/>
<g fill="none" stroke="#f00" stroke-width=".16">
<path d="M82.9 33.5h.1M82.9 33.5h1.6M89.3 38.3h.1M89.3 33.5h1.6M89.3 38.3h1.6M90.9 33.5h.1M95.7 38.3h1.6M97.3 38.3h.1M102.1 30.3h.1M102.1 22.3h.1M102.1 22.3v1.6M102.1 28.7v1.6"/>
<path d="M58.9 54.3h.1M58.9 54.3v1.6M170.9 47.9h.1M170.9 52.7h.1M170.9 47.9v1.6M170.9 51.1v1.6M58.9 63.9h.1M58.9 62.3v1.6M95.7 99.1v1.6M100.5 99.1v1.6M137.3 99.1h.1M137.3 99.1h1.6"/>
<path d="M143.7 99.1h1.6M145.3 99.1h.1M191.7 94.3h.1M191.7 92.7v1.6M95.7 100.7h.1M100.5 100.7h.1"/>
</g>
<g fill="none" stroke="#00f" stroke-width=".16">
<path d="M84.5 33.5h1.6M86.1 33.5h.1M86.9 32.4h.1M86.9 32.7h.1M86.9 32.4h.8v2.2M86.9 32.4v.3M87.7 34.6h.1M87.7 33.5h1.6M87.7 34.6h.8M88.5 34.6h.1M88.5 34.3h.1M88.5 34.3v.3"/>
<path d="M89.3 33.5h.1M90.9 38.3h.1M91.4 37.8h.1M91.4 37.8l1 1M91.4 37.8l-.5 .5M92.4 38.8h.1M93.3 37.8h.1M93.3 37.8l1 1M93.3 37.8l-.9 1M94.3 38.8h.1M95.2 37.8h.1M95.2 37.8l.5 .5"/>
<path d="M95.2 37.8l-.9 1M57.8 56.7h2.2M58.9 55.9h.1M58.9 55.9v6.4M60 56.7h.1M60 57.5h.1M60 56.7v.8M142.1 43.1h16v17.6h-16zM169.5 50.6h2.9M169.5 49.8h2.9M170.9 49.8h.1M170.9 50.6h.1"/>
<path d="M170.9 49.5v.3M170.9 50.6v.5M172.4 50.6h.1M172.4 49.8h.1M57.8 61.5h.1M57.8 61.5h2.2M57.8 60.7v.8M60 61.5h.1M139.4 98.6h.1M139.4 98.6l-.5 .5M139.4 98.6l1 1M140.4 99.6h.1"/>
<path d="M141.3 98.6h.1M141.3 98.6l-.9 1M141.3 98.6l1 1M142.3 99.6h.1M143.2 98.6h.1M143.2 98.6l-.9 1M143.2 98.6l.5 .5M143.7 99.1h.1"/>
<circle cx="95.7" cy="98.3" r=".79"/>
<circle cx="100.5" cy="98.3" r=".79"/>
<circle cx="191.7" cy="91.9" r=".79"/>
</g>
<g fill="#00f" stroke="#00f" stroke-width=".16">
<path d="M86.1 32.4l1.6 1.1-1.6 1.1z" fill-rule="evenodd"/>
<path d="M57.8 59.9h2.2l-1.1 1.6z" fill-rule="evenodd"/>
<path d="M58.9 56.7l1.1 1.6h-2.2z" fill-rule="evenodd"/>
</g>
<path d="M85.3 32h2.7M56.5 56.3h2.7M94.1 95.8h2.7M98.9 95.8h3.5M190.1 88.8h3.5" fill="none" stroke="#000080" stroke-width=".14"/>
<path d="M146.9 39.7h1.9v.1h-1.9z" fill="#000080"/>
<g fill="none" stroke="#f00" stroke-width=".16">
<path d="M137.3 51.1h.1M137.3 57.5h.1M137.3 55.9h.1M137.3 47.9h.1M137.3 44.7h.1M137.3 54.3h.1M137.3 51.1h4.8M137.3 54.3h4.8M137.3 57.5h4.8M137.3 55.9h4.8M137.3 47.9h4.8M137.3 44.7h4.8"/>
<path d="M158.1 54.3h4.8M158.1 49.5h4.8M158.1 55.9h4.8M158.1 44.7h4.8M162.9 54.3h.1M162.9 49.5h.1M162.9 55.9h.1M162.9 44.7h.1M150.1 65.5h.1M150.1 60.7v4.8"/>
</g>
<path d="M162.4 54.8h.1M162.4 56.4h.1M162.5 53.8l.9 1M162.5 55.4l.9 1M163.4 53.8l-1 1M163.4 55.4l-1 1M163.4 54.8h.1M163.4 56.4h.1" fill="none" stroke="#804000" stroke-width=".14"/>
<path d="M151.7 94.3h11.2v11.2h-11.2z" fill="none" stroke="#00f" stroke-width=".16"/>
<path d="M154.9 90.9h1.9v.2h-1.9z" fill="#000080"/>
<g fill="none" stroke="#f00" stroke-width=".16">
<path d="M153.3 15.9h.1M153.3 15.9v1.6M153.3 19.1v1.6M153.3 20.7h.1M146.9 95.9h.1M146.9 99.1h.1M146.9 95.9h4.8M146.9 99.1h4.8M162.9 95.9h4.8M162.9 99.1h4.8M167.7 99.1h.1M167.7 95.9h.1"/>
<path d="M146.9 102.3h.1M146.9 103.9h.1M146.9 102.3h4.8M146.9 103.9h4.8M162.9 102.3h4.8M167.7 102.3h.1"/>
</g>
<path d="M151.3 98.6l.4 .5-.4 .5z" fill="#f00" stroke="#f00" stroke-width=".16"/>
<path d="M151.9 18.6h2.9M151.9 17.8h2.9M153.3 17.8h.1M153.3 18.6h.1M153.3 17.5v.3M153.3 18.6v.5M154.8 18.6h.1M154.8 17.8h.1" fill="none" stroke="#00f" stroke-width=".16"/>
<g fill="#f0f" stroke="#f0f" stroke-width=".16">
<circle cx="81.3" cy="102.3" r=".31"/>
<circle cx="95.7" cy="102.3" r=".32"/>
<circle cx="90.9" cy="102.3" r=".31"/>
<circle cx="86.1" cy="102.3" r=".32"/>
<circle cx="94.1" cy="20.7" r=".32"/>
<circle cx="102.1" cy="20.7" r=".32"/>
<circle cx="135.7" cy="47.9" r=".31"/>
<circle cx="124.5" cy="44.7" r=".31"/>
<circle cx="135.7" cy="55.9" r=".31"/>
<circle cx="178.9" cy="44.7" r=".31"/>
<circle cx="170.9" cy="44.7" r=".31"/>
<circle cx="178.9" cy="62.3" r=".31"/>
<circle cx="170.9" cy="62.3" r=".31"/>
<circle cx="132.5" cy="47.9" r=".31"/>
<circle cx="132.5" cy="44.7" r=".31"/>
<circle cx="191.7" cy="44.7" r=".32"/>
<circle cx="182.1" cy="95.9" r=".31"/>
<circle cx="185.3" cy="95.9" r=".31"/>
<circle cx="191.7" cy="95.9" r=".31"/>
<circle cx="145.3" cy="103.9" r=".31"/>
<circle cx="134.1" cy="99.1" r=".31"/>
<circle cx="134.1" cy="95.9" r=".31"/>
<circle cx="154.9" cy="14.3" r=".31"/>
<circle cx="58.9" cy="39.9" r=".31"/>
<circle cx="63.7" cy="38.3" r=".32"/>
<circle cx="50.9" cy="46.3" r=".31"/>
<circle cx="50.9" cy="47.9" r=".31"/>
<circle cx="50.9" cy="49.5" r=".31"/>
<circle cx="50.9" cy="51.1" r=".31"/>
<circle cx="50.9" cy="52.7" r=".31"/>
<circle cx="50.9" cy="54.3" r=".31"/>
<circle cx="68.5" cy="33.5" r=".31"/>
<circle cx="81.3" cy="33.5" r=".31"/>
<circle cx="105.3" cy="102.3" r=".31"/>
<circle cx="100.5" cy="102.3" r=".31"/>
<circle cx="186.9" cy="44.7" r=".31"/>
<circle cx="185.3" cy="44.7" r=".31"/>
<circle cx="153.3" cy="14.3" r=".31"/>
<circle cx="95.7" cy="20.7" r=".32"/>
</g>
<text font-size="5.1" x="28.5" y="151.7">Cypress Proprietary &amp; Confidential</text>
<g font-size="2.6">
<text x="122.9" y="27.6">CR2032</text>
<text x="134.2" y="27.6">Coin</text>
<text x="142.4" y="27.6">Cell</text>
<text x="30.1" y="80.5">BT</text>
<text x="35.2" y="80.5">USB</text>
<text x="41.9" y="80.5">CONNECTOR</text>
<text x="122.9" y="80.5">3.3V</text>
<text x="131.3" y="80.5">SUPPLY</text>
<text x="33.3" y="88.5">Rubber</text>
<text x="44.8" y="88.5">Feet</text>
<text x="53.1" y="88.5">Stand-offs</text>
<text x="84.5" y="106.1">GND</text>
<text x="91.6" y="106.1">TESTPOINTs</text>
<text x="122.9" y="118.9">1.8V</text>
<text x="131.3" y="118.9">SUPPLY</text>
</g>
<text font-size="2.4" x="214.1" y="146.1">CYW9BTWCDEVAL1 - Power</text>
<text font-size="2.1" fill="#00f" x="164.5" y="13.1">+</text>
<text font-size="2.1" x="226.9" y="150.4">630-90523-01</text>
<g font-size="1.8">
<text x="212.5" y="6.1">VDDIO</text>
<text x="212.5" y="7.8">Short</text>
<text x="212.5" y="9.6">Short</text>
<text x="212.5" y="11.4">Short</text>
<text x="219.2" y="11.4">J7</text>
<text x="219.2" y="7.8">J7</text>
<text x="219.2" y="9.6">J7</text>
<text x="219.5" y="6.1">Supply</text>
<text x="222.7" y="11.4">Pos</text>
<text x="222.8" y="7.8">Pos</text>
<text x="222.8" y="9.6">Pos</text>
<text x="227.3" y="11.4">3-4:</text>
<text x="227.4" y="7.8">2-4:</text>
<text x="227.4" y="9.6">4-6:</text>
<text x="227.6" y="6.1">Options:</text>
<text x="232.9" y="11.4">Power</text>
<text x="233" y="7.8">Power</text>
<text x="233" y="9.6">Power</text>
<text x="239.6" y="11.4">VDDIO</text>
<text x="239.7" y="7.8">VDDIO</text>
<text x="239.7" y="9.6">VDDIO</text>
<text x="246.3" y="11.4">from</text>
<text x="246.4" y="7.8">from</text>
<text x="246.4" y="9.6">from</text>
<text x="251.9" y="11.4">Coin</text>
<text x="252.1" y="7.8">VDD3P3</text>
<text x="252.1" y="9.6">VDD1P8</text>
<text x="257.5" y="11.4">Cell</text>
<text x="151.7" y="26.9">Add</text>
<text x="156.3" y="26.9">solder</text>
<text x="164" y="26.9">paste</text>
<text x="170.7" y="26.9">for</text>
<text x="175.3" y="26.9">GND</text>
<text x="179.8" y="26.9">pin</text>
<text x="184.4" y="26.9">of</text>
<text x="187.9" y="26.9">coin</text>
<text x="193.6" y="26.9">cell</text>
<text x="199.2" y="26.9">holder.</text>
<text x="212.5" y="47.7">VBAT</text>
<text x="218.4" y="47.7">Supply</text>
<text x="226.5" y="47.7">Options:</text>
<text x="212.5" y="49.5">Short</text>
<text x="212.5" y="51.2">Short</text>
<text x="212.5" y="53">Short</text>
<text x="219.2" y="53">J8</text>
<text x="219.2" y="49.5">J8</text>
<text x="219.2" y="51.2">J8</text>
<text x="222.7" y="53">Pos</text>
<text x="222.8" y="49.5">Pos</text>
<text x="222.8" y="51.2">Pos</text>
<text x="227.3" y="53">3-4:</text>
<text x="227.4" y="49.5">2-4:</text>
<text x="227.4" y="51.2">4-6:</text>
<text x="232.9" y="53">Power</text>
<text x="233" y="49.5">Power</text>
<text x="233" y="51.2">Power</text>
<text x="239.6" y="53">VBATT</text>
<text x="239.7" y="49.5">VBATT</text>
<text x="239.7" y="51.2">VBATT</text>
<text x="246.3" y="53">from</text>
<text x="246.4" y="49.5">from</text>
<text x="246.4" y="51.2">from</text>
<text x="251.9" y="53">Coin</text>
<text x="252.1" y="49.5">VDD3P3</text>
<text x="252.1" y="51.2">VDD1P8</text>
<text x="257.5" y="53">Cell</text>
<text x="210.9" y="86.1">VPA_BT</text>
<text x="210.9" y="87.9">Short</text>
<text x="210.9" y="89.6">Short</text>
<text x="217.7" y="87.9">J16</text>
<text x="217.7" y="89.6">J16</text>
<text x="219" y="86.1">Supply</text>
<text x="222.3" y="87.9">Pos</text>
<text x="222.3" y="89.6">Pos</text>
<text x="226.9" y="87.9">2-4:</text>
<text x="226.9" y="89.6">4-6:</text>
<text x="227.1" y="86.1">Options:</text>
<text x="232.5" y="87.9">Power</text>
<text x="232.5" y="89.6">Power</text>
<text x="239.3" y="87.9">VPA_BT</text>
<text x="239.3" y="89.6">VPA_BT</text>
<text x="247.1" y="87.9">from</text>
<text x="247.1" y="89.6">from</text>
<text x="252.7" y="87.9">VDD3P3</text>
<text x="252.7" y="89.6">VDD1P8</text>
<text x="210.9" y="91.4">Short</text>
<text x="210.9" y="93.1">See</text>
<text x="210.9" y="94.9">operation</text>
<text x="215.5" y="93.1">kit</text>
<text x="217.6" y="91.4">J16</text>
<text x="220.1" y="93.1">user</text>
<text x="222.2" y="91.4">Pos</text>
<text x="222.5" y="94.9">modes.</text>
<text x="225.8" y="93.1">guide</text>
<text x="226.8" y="91.4">3-4:</text>
<text x="232.4" y="91.4">Power</text>
<text x="232.5" y="93.1">for</text>
<text x="237.1" y="93.1">list</text>
<text x="239.1" y="91.4">VPA_BT</text>
<text x="242.7" y="93.1">of</text>
<text x="246.3" y="93.1">supported</text>
<text x="246.9" y="91.4">from</text>
<text x="252.5" y="91.4">Coin</text>
<text x="258.2" y="91.4">Cell</text>
</g>
<g font-size="1.4" fill="#000080">
<text x="153.3" y="5.3">TP17</text>
<text x="153.3" y="7.3">RED</text>
<text x="167.7" y="10.8">ZB1</text>
<text x="70.1" y="18">D3</text>
<text x="94.1" y="13.3">TP14</text>
<text x="94.1" y="15.3">RED</text>
<text x="154.9" y="17.2">C13</text>
<text x="167.7" y="12.4">3002TR</text>
<text x="154.9" y="18.8">4.7uF</text>
<text x="68.5" y="30">FB4</text>
<text x="70.1" y="24.5">PMEG3020BEP</text>
<text x="104.7" y="25.2">D5</text>
<text x="104.7" y="27.1">PMEG3020BEP</text>
<text x="237.5" y="25.2">J7</text>
<text x="237.5" y="27.1">S-M-.100-2X3</text>
<text x="33.8" y="34.5">2013499-1 (DNI)</text>
<text x="34.9" y="32.9">J9</text>
<text x="68" y="31.6">120 Ohms (DNI)</text>
<text x="85.3" y="31.8">D15</text>
<text x="185.3" y="35.8">TP12</text>
<text x="82.9" y="36.4">PMEG3020BEP (DNI)</text>
<text x="89.3" y="39.6">0 (DNI)</text>
<text x="89.3" y="38">0 (DNI)</text>
<text x="95.6" y="39.3">R99</text>
<text x="95.6" y="37.7">R98</text>
<text x="146.9" y="41.2">XCL212B082DR</text>
<text x="146.9" y="39.6">U4</text>
<text x="185.3" y="37.7">RED</text>
<text x="126.1" y="50.8">C17 C18</text>
<text x="126.1" y="52.4">10uF</text>
<text x="129.6" y="54">1uF</text>
<text x="172.5" y="49.2">C15</text>
<text x="172.5" y="50.8">0.33uF</text>
<text x="180.5" y="50.8">R34</text>
<text x="180.5" y="52.4">470K</text>
<text x="186.9" y="49.2">C16</text>
<text x="186.9" y="50.8">10uF</text>
<text x="56.5" y="56.1">D14</text>
<text x="61.3" y="56.1">D13</text>
<text x="66.1" y="56.1">D12</text>
<text x="78.6" y="57.2">C47</text>
<text x="191.7" y="55.6">R35</text>
<text x="50.9" y="60.4">10V (DNI)</text>
<text x="59.7" y="61.7">10V (DNI)</text>
<text x="70.1" y="62">10V (DNI)</text>
<text x="77.5" y="60.4">2.2uF (DNI)</text>
<text x="191.7" y="60.4">330</text>
<text x="194.3" y="65.2">D6</text>
<text x="180.5" y="66.8">R37</text>
<text x="180.5" y="70">150K</text>
<text x="194.3" y="67.1">APT1608SGD3</text>
<text x="242.3" y="66.8">J8</text>
<text x="242.3" y="68.7">S-M-.100-2X3</text>
<text x="190.1" y="88.6">TP13</text>
<text x="39.7" y="92.4">MT1</text>
<text x="39.7" y="94">SJ61A4</text>
<text x="79.7" y="95.6">TP6</text>
<text x="84.5" y="95.6">TP7</text>
<text x="89.3" y="95.6">TP8</text>
<text x="94.1" y="95.6">TP9</text>
<text x="98.9" y="95.6">TP10</text>
<text x="103.7" y="95.6">TP11</text>
<text x="108.5" y="95.6">TP18</text>
<text x="154.9" y="92.4">XC9261B18DER-G</text>
<text x="154.9" y="90.8">U5</text>
<text x="170.9" y="94">L4</text>
<text x="177.3" y="94">1uH</text>
<text x="190.1" y="90.5">RED</text>
<text x="39.7" y="97.2">MT2</text>
<text x="39.7" y="98.8">SJ61A4</text>
<text x="39.7" y="102">MT3</text>
<text x="79.7" y="97.2">BLACKBLACKBLACK</text>
<text x="108.5" y="97.2">BLACK</text>
<text x="135.7" y="102">C19</text>
<text x="137.3" y="98.8">R97</text>
<text x="142.1" y="98.8">10K</text>
<text x="186.9" y="100.4">C20</text>
<text x="186.9" y="102">10uF</text>
<text x="39.7" y="103.6">SJ61A4</text>
<text x="39.7" y="106.8">MT4</text>
<text x="135.7" y="103.6">10uF</text>
<text x="39.7" y="108.4">SJ61A4</text>
<text x="240.7" y="108.4">J16</text>
<text x="240.7" y="110.3">S-M-.100-2X3</text>
<text x="180.5" y="140.4">ZJ7-2-4</text>
<text x="180.5" y="142">SNT-100-BK-G</text>
<text x="180.5" y="145.2">ZJ8-2-4</text>
<text x="180.5" y="146.8">SNT-100-BK-G</text>
</g>
<g font-size="1.4">
<text x="148.5" y="9.2">VCOIN</text>
<text x="46.1" y="17.2">5V_USB</text>
<text x="105.3" y="17.2">VDD5V</text>
<text x="161.6" y="14">P2</text>
<text x="161.6" y="15.6">P1</text>
<text x="172.1" y="15.6">N</text>
<text x="223.7" y="14">VDD3P3</text>
<text x="231.7" y="14">VDDIO</text>
<text x="239.7" y="14">VDD1P8</text>
<text x="247.7" y="14">VCOIN</text>
<text x="231.4" y="22.8" transform="rotate(-90 231.4 22.8)">2</text>
<text x="233" y="22.8" transform="rotate(-90 233 22.8)">4</text>
<text x="234.6" y="22.8" transform="rotate(-90 234.6 22.8)">6</text>
<text x="231.4" y="29" transform="rotate(-90 231.4 29)">1</text>
<text x="233" y="29" transform="rotate(-90 233 29)">3</text>
<text x="234.6" y="29" transform="rotate(-90 234.6 29)">5</text>
<text x="44" y="36.4">1</text>
<text x="44" y="38">2</text>
<text x="44" y="39.6">3</text>
<text x="44" y="41.2">4</text>
<text x="122.9" y="38">VDD5V</text>
<text x="190.1" y="39.6">VDD3P3</text>
<text x="44" y="42.8">5</text>
<text x="44" y="46">SH1</text>
<text x="44" y="47.6">SH2</text>
<text x="140.2" y="47.6">7</text>
<text x="140.2" y="44.4">9</text>
<text x="146.9" y="42.8">SON6H</text>
<text x="159.2" y="44.4">11</text>
<text x="44" y="49.2">SH3</text>
<text x="44" y="50.8">SH4</text>
<text x="44" y="52.4">SH5</text>
<text x="44" y="54">SH6</text>
<text x="139.4" y="54">10</text>
<text x="140.2" y="50.8">6</text>
<text x="159.2" y="54">1</text>
<text x="159.2" y="49.2">5</text>
<text x="140.2" y="57.2">3</text>
<text x="140.2" y="55.6">2</text>
<text x="159.2" y="55.6">4</text>
<text x="226.9" y="55.6">VDD3P3</text>
<text x="234.9" y="55.6">VBATT</text>
<text x="242.9" y="55.6">VDD1P8</text>
<text x="250.9" y="55.6">VCOIN</text>
<text x="149.8" y="62.6" transform="rotate(-90 149.8 62.6)">8</text>
<text x="234.6" y="64.4" transform="rotate(-90 234.6 64.4)">2</text>
<text x="236.2" y="64.4" transform="rotate(-90 236.2 64.4)">4</text>
<text x="237.8" y="64.4" transform="rotate(-90 237.8 64.4)">6</text>
<text x="234.6" y="70.6" transform="rotate(-90 234.6 70.6)">1</text>
<text x="236.2" y="70.6" transform="rotate(-90 236.2 70.6)">3</text>
<text x="237.8" y="70.6" transform="rotate(-90 237.8 70.6)">5</text>
<text x="121.6" y="91.9">VDD5V</text>
<text x="149.8" y="95.6">6</text>
<text x="154.9" y="94">USP-6C</text>
<text x="164.1" y="95.6">5</text>
<text x="194.9" y="90.8">VDD1P8</text>
<text x="149.8" y="102">1</text>
<text x="149.8" y="98.8">4</text>
<text x="164.1" y="98.8">3</text>
<text x="164.1" y="102">2</text>
<text x="225.3" y="97.2">VDD3P3</text>
<text x="233.3" y="97.2">VPA_BT</text>
<text x="241.3" y="97.2">VDD1P8</text>
<text x="249.3" y="97.2">VCOIN</text>
<text x="149.6" y="103.6">H</text>
<text x="233" y="106" transform="rotate(-90 233 106)">2</text>
<text x="234.6" y="106" transform="rotate(-90 234.6 106)">4</text>
<text x="236.2" y="106" transform="rotate(-90 236.2 106)">6</text>
<text x="233" y="112.2" transform="rotate(-90 233 112.2)">1</text>
<text x="234.6" y="112.2" transform="rotate(-90 234.6 112.2)">3</text>
<text x="236.2" y="112.2" transform="rotate(-90 236.2 112.2)">5</text>
<text x="209.3" y="143.6">Title</text>
<text x="209.3" y="148.4">Size</text>
<text x="215.7" y="148.4">Document Number</text>
<text x="262.1" y="148.4">Rev</text>
<text x="209.3" y="153.2">Date:</text>
<text x="217.7" y="153.2">Thursday, October 19, 2017</text>
<text x="241.3" y="153.2">Sheet</text>
<text x="250.9" y="153.5">4</text>
<text x="254.1" y="153.2">of</text>
<text x="258.9" y="153.5">5</text>
<text x="262.8" y="150.6">2.0</text>
</g>
<g font-size="1.4" fill="#004080">
<text x="38.2" y="37.3">VBUS</text>
<text x="39.9" y="39">DM</text>
<text x="40.1" y="40.5">DP</text>
<text x="36.9" y="47">SHIELD</text>
<text x="38.9" y="43.7">GND</text>
<text x="40.7" y="42.1">ID</text>
<text x="142.9" y="45.3">PVIN</text>
<text x="155.7" y="45.3">L2</text>
<text x="36.9" y="48.5">SHIELD</text>
<text x="36.9" y="50.1">SHIELD</text>
<text x="36.9" y="51.7">SHIELD</text>
<text x="36.9" y="53.3">SHIELD</text>
<text x="142.9" y="51.7">CE</text>
<text x="142.9" y="48.5">AVIN</text>
<text x="155.5" y="50.1">FB</text>
<text x="36.9" y="55">SHIELD</text>
<text x="142.9" y="58.1">LX2</text>
<text x="142.9" y="56.6">LX1</text>
<text x="142.9" y="55">L1</text>
<text x="150.8" y="59.9" transform="rotate(-90 150.8 59.9)">GND</text>
<text x="154.4" y="55">NC1</text>
<text x="154.4" y="56.6">NC2</text>
<text x="152.5" y="96.6">VIN</text>
<text x="152.5" y="99.8">CE</text>
<text x="158.1" y="99.8">VOUT</text>
<text x="160.4" y="96.6">LX</text>
<text x="152.5" y="103">PGND</text>
<text x="152.5" y="104.6">HS_GND</text>
<text x="158" y="103">AGND</text>
</g>
<g font-size="1.4" fill="#f00">
<text x="103.7" y="38.6">BT_USB_DM</text>
<text x="103.7" y="40.1">BT_USB_DP</text>
</g>
<g font-size="1.1">
<text x="50.9" y="1.1">5</text>
<text x="98.9" y="1.1">4</text>
<text x="146.9" y="1.1">3</text>
<text x="194.9" y="1.1">2</text>
<text x="242.9" y="1.1">1</text>
<text x="25.7" y="21.5">D</text>
<text x="267.3" y="21.5">D</text>
<text x="25.7" y="59.5">C</text>
<text x="267.3" y="59.5">C</text>
<text x="25.7" y="97.5">B</text>
<text x="267.3" y="97.5">B</text>
<text x="25.7" y="135.5">A</text>
<text x="267.3" y="135.5">A</text>
<text x="50.9" y="154.7">5</text>
<text x="98.9" y="154.7">4</text>
<text x="146.9" y="154.7">3</text>
<text x="194.9" y="154.7">2</text>
<text x="242.9" y="154.7">1</text>
</g>
</svg>
